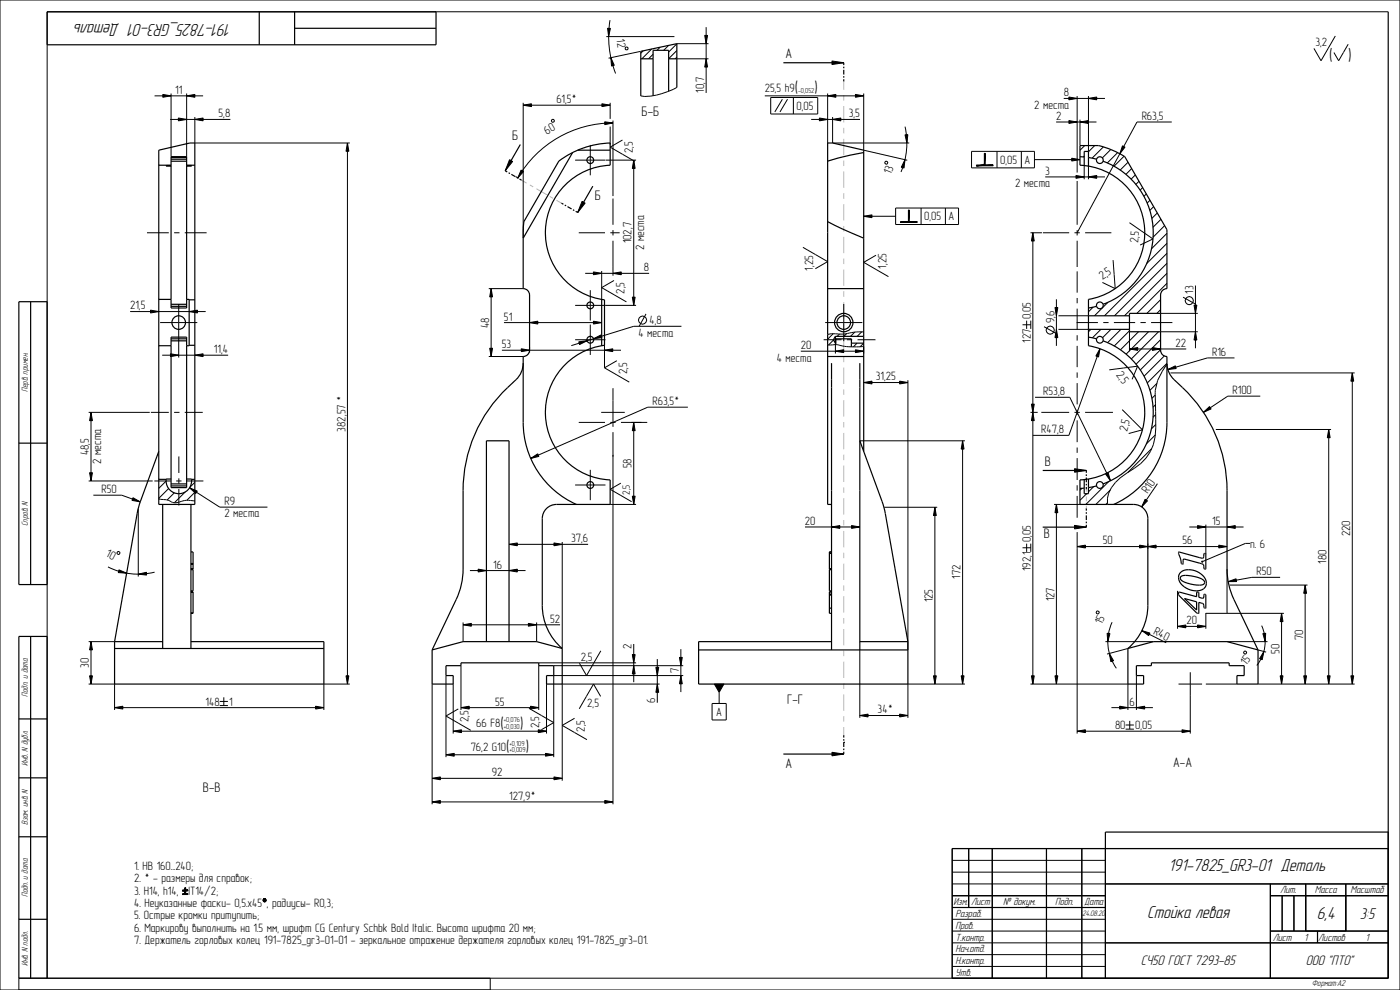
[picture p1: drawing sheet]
<svg xmlns="http://www.w3.org/2000/svg" width="594mm" height="420mm" viewBox="0 0 594 420" stroke-linecap="round" stroke-linejoin="round" font-family="sans-serif">
<g fill="#000">
<path d="M257.8 12l1.2 .1-.8 3.4zM299 15h1.2l-.6 3.5zM259.2 24.5l1.4 3.2-1.1 .3zM299.6 24.9l.6 3.5h-1.2zM353 25.9l5 .7-5 .8zM69.1 40.1l3.5 .6-3.5 .6zM79.2 40.7l3.5-.6v1.2zM75.7 50.1l3.5 .6-3.5 .6zM82.7 50.7l3.5-.6v1.2zM256.6 51.7l3.5 .5-3.5 .7zM351.2 40.7l3.5-.6v1.2zM347.7 50.1l3.5 .6-3.5 .6z"/>
<path d="M353.3 50.7l3.5-.6v1.2zM363 40.1l3.5 .6-3.5 .6zM453.5 41.2l3.5 .6-3.5 .6zM453.5 51.2l3.5 .6-3.5 .6zM458.2 51.8l3.5-.6v1.2zM461.8 41.8l3.5-.6v1.2zM147.4 60.7l.6 3.5h-1.2zM216.2 67.8l1.3 .7-3.1 4zM221.1 72.2l1 .6-2.4 2.7zM268.9 67.9l.6 3.5h-1.2zM384 67.8l-.4 3.5-1.2-.4zM384 57.2l1.2-.1-.4 3.6z"/>
<path d="M456.5 74.4l3.5 .6-3.5 .6zM461.8 75l3.5-.6v1.2zM476.3 61.9l1 .5-2.2 2.8zM247 85.4l1.3 .8-3.2 3.9zM438.2 98.7l.6 3.5h-1.2zM251.8 115.4l3.5 .6-3.5 .6zM260.1 116l3.5-.6v1.2zM63.9 131.6l3.5 .6-3.5 .6zM80.3 132.2l3.5-.6v1.2zM208.4 122.4l.6 3.5h-1.2zM224.7 136.9l3.5-.6v1.2zM251.8 136.3l3.5 .6-3.5 .6z"/>
<path d="M268.3 126.1h1.2l-.6 3.5zM447.6 130.5h1.2l-.6 3.5zM448.2 139.7l.6 3.5h-1.2zM506.6 129.4h1.2l-.6 3.5zM72.3 150.1l3.5 .6-3.5 .6zM82.7 150.7l3.5-.6v1.2zM207.8 147.7h1.2l-.6 3.5zM221.2 148l3.5 .6-3.5 .6zM245.6 145l3.5-.4-3.2 1.6zM251.8 143.7l3.2-1.6 .3 1.1zM256.5 148.6l3.5-.6v1.2zM354.5 149l3.5-.6v1.2z"/>
<path d="M363 148.4l3.5 .6-3.5 .6zM466.7 148l-.6 3.5-1.1-.5zM479.2 148.1l3.5-.6v1.2zM488.9 147.5l3.5 .6-3.5 .6zM495.5 156.8l3.2-1.6 .3 1.2zM507.2 140.7l.6 3.5h-1.2zM573.8 158.2l.6 3.5h-1.2zM38.6 174.9l.6 3.5h-1.2zM268.9 179.2l.6 3.5h-1.2zM438.2 174.9l.6 3.5h-1.2zM437.6 171.4h1.2l-.6 3.5zM510.6 174.9l2.6-2.4 .6 1z"/>
<path d="M408.4 187l.6 3.5h-1.2zM455.9 198.8l5 .8-5 .7zM563.8 182.2l.6 3.5h-1.2zM38 200.5h1.2l-.6 3.5zM56.4 211.2l3.1 1.7-3.5-.6zM80.4 207l3.3 1.3-.6 1zM268.3 210.5h1.2l-.6 3.5zM396.7 215.2l.6 3.5h-1.2zM448.2 214l.6 3.5h-1.2zM485.9 211.8l1 .7-2.5 2.5zM352.8 223.6l3.5-.6v1.2zM361.3 223l3.5 .6-3.5 .6z"/>
<path d="M457 231.9l3.5-.6v1.2zM455.9 222.9l5 .7-5 .8zM487 231.9l3.5-.6v1.2zM483.5 231.3l3.5 .6-3.5 .6zM508.1 223l3.5 .6-3.5 .6zM520.6 223.6l3.5-.6v1.2zM517.1 231.3l3.5 .6-3.5 .6zM50.5 241.8l3.2 1.4-3.5-.3zM58.7 243.6l3.4-.8 .1 1.2zM202.9 241.5l3.5 .6-3.5 .6zM216 242.1l3.5-.6v1.2zM521.1 246.8l3.3-1.3 .2 1.2z"/>
<path d="M553.8 248.2l.6 3.5h-1.2zM38.6 272.2l.6 3.5h-1.2zM196.5 265.1l3.5-.6v1.2zM224.2 264.5l3.5 .6-3.5 .6zM469.7 268.7l1.2 .1-.9 3.4zM470.7 277.2l1.7 3.1-1.1 .4zM484.5 267.5l3.4 1.1-.5 1zM499.6 265.7l3.5-.6v1.2zM508.1 265.1l3.5 .6-3.5 .6zM536.2 276.4l-.7 3.5-1.1-.5zM535.8 268.8l1.2-.1-.2 3.5zM543.8 260.2l.6 3.5h-1.2z"/>
<path d="M38 286.7h1.2l-.6 3.5zM146.8 286.7h1.2l-.6 3.5zM268.9 282.4l.6 3.5h-1.2zM268.3 277.7h1.2l-.6 3.5zM278.3 283.1h1.2l-.6 3.5zM278.9 290.2l.6 3.5h-1.2zM288.3 278.9h1.2l-.6 3.5zM288.9 286.6l.6 3.5h-1.2zM396.1 286.7h1.2l-.6 3.5zM407.8 286.7h1.2l-.6 3.5zM437.6 286.7h1.2l-.6 3.5zM447.6 286.7h1.2l-.6 3.5z"/>
<path d="M543.2 286.7h1.2l-.6 3.5zM553.2 286.7h1.2l-.6 3.5zM563.2 286.7h1.2l-.6 3.5zM573.2 286.7h1.2l-.6 3.5zM48.6 300.2l3.5-.6v1.2zM133.9 299.6l3.5 .6-3.5 .6zM192.3 310.2l3.5-.6v1.2zM195.6 300.2l3.5-.6v1.2zM225.1 299.6l3.5 .6-3.5 .6zM228.4 309.6l3.5 .6-3.5 .6zM353 319.2l5 .7-5 .8zM457 310.2l3.5-.6v1.2z"/>
<path d="M475.1 299.6l3.5 .6-3.5 .6zM482.2 300.2l3.5-.6v1.2zM501.5 309.6l3.5 .6-3.5 .6zM183.3 330.2l3.5-.6v1.2zM189.2 320.2l3.5-.6v1.2zM231.4 319.6l3.5 .6-3.5 .6zM235 329.6l3.5 .6-3.5 .6zM183.3 340.2l3.5-.6v1.2zM256.6 339.6l3.5 .6-3.5 .6z"/>
</g>
<g fill="none" stroke="#000" stroke-width=".42">
<path d="M0 0h594v420h-594zM257.2 15.5h28.9M257.8 12l1.2 .1-.8 3.4zM258.8 8.6a43 43 0 0 0 2.4 22.6M265.5 20l.9 .2-.2 .9-.9-.2zM283.7 19.3l-2.1 2M299 15h1.2l-.6 3.5zM299.6 11.5v27.9M300.6 18.5l-13.4 .1-3.5 3.5M589 5h-569v410M72.6 39.7v26.8M79.2 39.7v26.8"/>
<path d="M259.2 24.5l1.4 3.2-1.1 .3zM271.7 21.8l-13.5 2.9M272.9 21.6l-1 1M276.5 20.8l-4.2 4.1M277.1 23l-1.9 1.9M280.1 20l-1.3 1.3M287.2 37.1l-1.6 .9a25.9 25.9 0 0 1-13.7 2.7M287.2 21.4l-3.5 3.5M287.2 24.3l-.7 .6M287.2 24.9h13.4M299.6 24.9l.6 3.5h-1.2zM351.2 39.7v21"/>
<path d="M353 25.9l5 .7-5 .8zM366.5 39.7v24l18.4 4.3M65.6 40.7h20.6M69.1 40.1l3.5 .6-3.5 .6zM72.2 50.7h25.6M75.7 50.1l3.5 .6-3.5 .6zM79.2 40.7l3.5-.6v1.2zM82.7 50.7l3.5-.6v1.2zM82.7 49.7v11h65.7M234 50.9l.9-.2 .2 .9-.9 .2zM256.6 51.7l3.5 .5-3.5 .7zM260.1 52.2a46.6 46.6 0 0 0-40.4 23.3"/>
<path d="M260.1 51.2v32M324.5 40.7h42M327 41.4h19.9v7h-19.9zM332 42.1l-3.3 5.4M334.1 42.1l-3.2 5.4M336.6 41.4v7M344.2 50.7h20.7M347.7 50.1l3.5 .6-3.5 .6zM351.2 40.7l3.5-.6v1.2zM353.3 50.7l3.5-.6v1.2zM353.3 49.7v11h32.5M363 40.1l3.5 .6-3.5 .6z"/>
<path d="M384 57.2l1.2-.1-.4 3.6zM384 53.7a31.5 31.5 0 0 1-1.7 19.2M448.1 51.8h17.1M451.3 41.8h17.5M453.5 41.2l3.5 .6-3.5 .6zM453.5 51.2l3.5 .6-3.5 .6zM457 40.8v32.4M458.2 51.8l3.5-.6v1.2zM458.2 50.8v10.9M461.8 41.8l3.5-.6v1.2zM461.8 40.8v23.4M497.2 51.8h-14.8l-25.4 46.9"/>
<path d="M147.4 60.7l.6 3.5h-1.2zM147.4 60.7v229.5M216.2 67.8l1.3 .7-3.1 4zM218.9 75l1.1 .6M221.1 72.2l1 .6-2.4 2.7zM257.1 67.9h12.8M268.9 67.9l.6 3.5h-1.2zM268.9 67.9v61.7M375.6 68.5l.9 .1-.1 .9h-.9zM384 67.8l-.4 3.5-1.2-.4zM443.5 75h25.3M456.5 74.4l3.5 .6-3.5 .6z"/>
<path d="M460 66.2l-.4 .4M460 70.2v5.8M460.2 61.8l-2 2M461.8 75l3.5-.6v1.2zM461.8 70.2v5.8M464.5 61.8l-2.7 2.6M468.1 62.3l-4.7 4.8M471.3 63.4l-3.6 3.6M474.2 64.8l-4.4 4.3M476.3 61.9l1 .5-2.2 2.8zM476.9 66.3l-4.2 4.2M478.6 68.8l-3.3 3.3"/>
<path d="M480.2 71.5l-2.5 2.5M481.7 74.2l-1.8 1.8M483.3 76.9l-1.4 1.3M484.8 79.6l-1.1 1.1M247 85.4l1.3 .8-3.2 3.9zM437.2 98.7h4.9M438.2 98.7l.6 3.5h-1.2zM438.2 98.7v191.5M486.4 82.3l-1.1 1M487.9 85l-1.2 1.2M489.5 87.7l-1.6 1.6M491 90.4l-2.3 2.3"/>
<path d="M492.6 93l-3.4 3.4M494.1 95.7l-4.9 4.9M495.1 99l-6.5 6.5M248.3 116h27.1M251.8 115.4l3.5 .6-3.5 .6zM255.3 115v12M260.1 116l3.5-.6v1.2zM260.1 113.3v3.7M495.1 103.2l-8.6 8.7M495.1 107.5l-26.5 26.5M495.1 111.7l-22.2 22.3M495.1 116l-18 18"/>
<path d="M55.2 132.2h32.1M63.9 131.6l3.5 .6-3.5 .6zM80.3 132.2l3.5-.6v1.2zM207.4 122.4h14.6M208.4 122.4l.6 3.5h-1.2zM208.4 122.4v28.8M213.8 136.9h41.5M224.7 136.9l3.5-.6v1.2zM224.7 135.9v1.1M251.8 136.3l3.5 .6-3.5 .6zM256.8 129.6h13.1M268.3 126.1h1.2l-.6 3.5z"/>
<path d="M274.1 133.2l-2.9 5.2M289.1 138.4h-20.2l-26.5 8.2M433.8 137.8h3.5M435.6 136v3.5M437.3 136v3.5M443 138.6l5.2 2.9M447.6 130.5h1.2l-.6 3.5zM448.2 139.7l.6 3.5h-1.2zM448.2 127v19.7M449.1 139.7h12.7M449.1 134h12.7M462.9 139.7l-1.1 1.1"/>
<path d="M463.8 130.3l-2 2M467.1 139.7l-3.6 3.6M470.1 128.2l-5.7 5.8M471.3 139.7l-3.5 3.6M475.6 139.7l-5.7 5.7M492.4 127.1l-5.8 5.8M492.4 131.4l-1.5 1.5M492.4 132.9h15.8M495.1 120.2l-12.7 12.7M502 126.1l5.2 2.9M506.6 129.4h1.2l-.6 3.5zM507.2 121.1v26.6"/>
<path d="M68.8 150.7h28M72.3 150.1l3.5 .6-3.5 .6zM75.8 144.2v7.5M82.7 150.7l3.5-.6v1.2zM207.4 151.2h14.6M207.8 147.7h1.2l-.6 3.5zM212.9 148.6h50.6M221.2 148l3.5 .6-3.5 .6zM224.7 147.1v2.5M245.6 145l3.5-.4-3.2 1.6zM251.8 143.7l3.2-1.6 .3 1.1zM256.5 148.6l3.5-.6v1.2z"/>
<path d="M256.5 146.5v3.1M339.8 149h26.7M351.2 146.3l1.3 .1a10.5 10.5 0 0 1 5.8 .5l3.7 .2M353.5 141.6l-2.3 2.3M353.7 144.2l-2.2 2.2M354.5 149l3.5-.6v1.2zM354.5 145.6v4.4M354.6 146.1l-.1 .1M356.2 141.7l-1 1M359.2 141.5l-1.2 1.2M362 147.1l4.5-.1v3M362.7 140.9l-1.8 1.8"/>
<path d="M363 148.4l3.5 .6-3.5 .6zM363.6 145.6l-1.5 1.5M365.6 140.8l-1.9 1.9M366.5 140.8l-4.5 .2a22.6 22.6 0 0 1-9.2 .6l-1.6 .3M366.5 145.6l-1.6 1.5M466.7 148l-.6 3.5-1.1-.5zM466.7 148l-13.2 36.7h-15.3M479.2 148.1l3.5-.6v1.2zM479.2 140.3l-6.4 6.5M479.2 140.7v8.4M479.2 148.1h24.1M483.1 140.7l-7.7 7.7"/>
<path d="M487.3 140.7l-9.5 9.6M488.9 147.5l3.5 .6-3.5 .6zM491.5 140.7l-11.5 11.6M492.4 144.1l-10.4 10.4M492.4 148.4l-8.6 8.6M492.4 148.5v.6M492.4 140.7h15.8M494 151l-8.6 8.6M495.1 154.1l-8.3 8.4M495.1 154.4a21 21 0 0 0-4.9 16.9l.1 3.3a46.4 46.4 0 0 1-1 14.1 18.8 18.8 0 0 1-8.1 10 23.2 23.2 0 0 0-10.8 10.6l-.5 2 .1 2.7M495.5 156.8l3.2-1.6 .3 1.2zM496.6 158.2h78.2"/>
<path d="M507.2 140.7l.6 3.5h-1.2zM523.8 151.8h-11.5l-16.8 5M573.8 158.2l.6 3.5h-1.2zM573.8 158.2v132M37.6 174.9h25.9M38.6 174.9l.6 3.5h-1.2zM38.6 174.9v29.1M267.9 179.2h4.3M268.9 179.2l.6 3.5h-1.2zM268.9 179.2v34.8M437.2 174.9h3.1M437.6 171.4h1.2l-.6 3.5z"/>
<path d="M438.2 174.9l.6 3.5h-1.2zM490.1 167.6l-1.4 1.4M490.3 171.7l-1.1 1.1M490.3 175.9l-1.1 1.1M490.9 162.6l-3 3M510.6 174.9l2.6-2.4 .6 1zM534.7 168.1h-13.8l-10.3 6.8M260.1 193v148.2M364.8 187h44.6M408.4 187l.6 3.5h-1.2zM408.4 187v103.2M455.9 198.8l5 .8-5 .7z"/>
<path d="M488.6 190.3l-10.1 10.1M490.2 184.5l-3.9 3.9M490.4 180.1l-1.9 1.9M515.9 182.2h48.9M563.8 182.2l.6 3.5h-1.2zM563.8 182.2v108M37.6 204h27.2M38 200.5h1.2l-.6 3.5zM39.6 210.1h12l7.9 2.8M56.4 211.2l3.1 1.7-3.5-.6zM58.7 215.8v28.8M67.4 211.7l.7 .1a7.2 7.2 0 0 1 5.1 1.3l1.9 .1 4.1-.9"/>
<path d="M70.5 204.1l-3.1 3.1M71.5 207.3l-4.1 4.1M74 209.1l-3.1 3M78.5 208.7l-4.5 4.6M79.2 212.3l3.5 .2M80.4 207l3.3 1.3-.6 1zM80.4 207l12.8 8.1h20.3M82.7 204.6l-2.1 2.1M82.7 208.9l-3.4 3.4M258.9 214h11M268.3 210.5h1.2l-.6 3.5zM375.2 215.2h22.5"/>
<path d="M396.7 215.2l.6 3.5h-1.2zM396.7 215.2v75M447.2 214h11M448.2 214l.6 3.5h-1.2zM448.2 214v76.2M459.1 207.2l-.9 .8M461 209.4l-2.8 2.9M464 206.4l-2.2 2.3M469.9 213.3l-.7 .7M470.4 204.3l-9.7 9.7M471.1 207.9l-6.1 6.1M485.9 211.8l1 .7-2.5 2.5z"/>
<path d="M491.1 205.2l-6.7 9.8M49.9 234.1l.9 .1-.2 .9-.9-.1zM341.5 223.6h23.3M352.8 223.6l3.5-.6v1.2zM361.3 223l3.5 .6-3.5 .6zM433.8 232.4h3.5M435.6 230.6v3.5M437.3 230.6v3.5M455.9 222.9l5 .7-5 .8zM457 231.9l3.5-.6v1.2zM457 231.9h63.6M457 225.8v85.4"/>
<path d="M483.5 231.3l3.5 .6-3.5 .6zM487 231.9l3.5-.6v1.2zM487 230.6v2.3M504.6 223.6h23M508.1 223l3.5 .6-3.5 .6zM511.6 222.6v12.5M517.1 231.3l3.5 .6-3.5 .6zM520.6 223.6l3.5-.6v1.2zM45.8 240.5a28.4 28.4 0 0 0 19.8 2.2M50.5 241.8l3.2 1.4-3.5-.3zM58.7 243.6l3.4-.8 .1 1.2zM199.4 242.1h23.6"/>
<path d="M202.9 241.5l3.5 .6-3.5 .6zM216 242.1l3.5-.6v1.2zM465.3 259.3l1 .1-.2 .9-.9-.1zM499.6 250.7v16M520.6 241.4v18.8M521.1 246.8l3.3-1.3 .2 1.2zM521.8 248.2h33M543.1 244.9h-12l-10 1.9M553.8 248.2l.6 3.5h-1.2zM553.8 248.2v42M37.6 272.2h11M38.6 272.2l.6 3.5h-1.2z"/>
<path d="M38.6 272.2v18M196.5 265.1l3.5-.6v1.2zM196.5 265.1h41.1M196.5 264.1v8.1M224.2 264.5l3.5 .6-3.5 .6zM227.7 264.1v8.1M268.3 277.7h1.2l-.6 3.5zM268.9 273.2v16.2M278.9 279.6v18.5M288.3 278.9h1.2l-.6 3.5zM288.9 275.4v18.2M469 272.2h20.4"/>
<path d="M469.7 268.7l1.2 .1-.9 3.4zM470.7 277.2l1.7 3.1-1.1 .4zM471.8 264a19.4 19.4 0 0 0 1.9 19.5M478.6 275.1l-8.9 2.4M484.5 267.5l3.4 1.1-.5 1zM484.5 267.5l10.3 5.2M499.6 265.7l3.5-.6v1.2zM499.6 265.7h12M508.1 265.1l3.5 .6-3.5 .6zM511.6 260.2h33.2M511.6 260.1v6.6M520.6 272.2h17.2"/>
<path d="M528 276.3l.9 .3-.3 .8-.9-.3zM533.8 275.7l3.4 1M535.3 265.4a16.2 16.2 0 0 1-2.1 16.9M535.8 268.8l1.2-.1-.2 3.5zM536.2 276.4l-.7 3.5-1.1-.5zM543.8 260.2l.6 3.5h-1.2zM543.8 260.2v30M37.6 290.2h11v11M38 286.7h1.2l-.6 3.5zM93.2 297.6h3.5M93.2 299.3h3.5M95 295.8v3.5"/>
<path d="M133.9 299.6l3.5 .6-3.5 .6zM146.8 286.7h1.2l-.6 3.5zM148.4 290.2h-11v11M183.3 290.2v51M189.2 286.6v34.6M192.3 290.2v21M195.6 282.4v18.8M225.1 299.6l3.5 .6-3.5 .6zM228.6 281.2h41.3M228.6 282.4v18.8M231.9 290.2v21M234.9 282.4h55"/>
<path d="M268.9 282.4l.6 3.5h-1.2zM278.3 283.1h1.2l-.6 3.5zM278.9 290.2l.6 3.5h-1.2zM279.9 290.2h-41.4v41M288.9 286.6l.6 3.5h-1.2zM289.9 286.6h-55v34.6M385.2 290.2h24.2M396.1 286.7h1.2l-.6 3.5zM407.8 286.7h1.2l-.6 3.5zM437.2 290.2h41.4v11M437.6 286.7h1.2l-.6 3.5zM447.6 286.7h1.2l-.6 3.5z"/>
<path d="M475.1 299.6l3.5 .6-3.5 .6zM482.2 286.6v14.6M505 295.2v16M511.6 290.2h13.2M533.8 290.2h41M543.2 286.7h1.2l-.6 3.5zM553.2 286.7h1.2l-.6 3.5zM563.2 286.7h1.2l-.6 3.5zM573.2 286.7h1.2l-.6 3.5zM48.6 300.2l3.5-.6v1.2zM48.6 300.2h88.8M192.3 310.2l3.5-.6v1.2z"/>
<path d="M192.3 310.2h39.6M195.6 300.2l3.5-.6v1.2zM195.6 300.2h33M228.4 309.6l3.5 .6-3.5 .6zM231.4 319.6l3.5 .6-3.5 .6zM353 319.2l5 .7-5 .8zM457 310.2l3.5-.6v1.2zM457 310.2h48M471.6 300.2h17.6M477.6 307.6h3.5M477.6 309.3h3.5M479.3 305.8v3.5"/>
<path d="M482.2 300.2l3.5-.6v1.2zM501.5 309.6l3.5 .6-3.5 .6zM183.3 330.2l3.5-.6v1.2zM183.3 330.2h55.2M189.2 320.2l3.5-.6v1.2zM189.2 320.2h45.7M235 329.6l3.5 .6-3.5 .6zM256.6 339.6l3.5 .6-3.5 .6zM183.3 340.2l3.5-.6v1.2zM183.3 340.2h76.8M411 360v25M421 360v55"/>
<path d="M444 360v55M459 360v55M469 360v55M404 365h65M404 370h65M404 375h185M404 380h65M539 380h50M539 375v40M544 380v15M549 380v15M554 375v20"/>
<path d="M571 375v20M404 385h65M404 390h65M404 395h65M404 400h185M539 395h50M559 395v5M208 415v5M404 415v-55h185v55h-581v5M404 405h65M404 410h65"/>
<circle cx="272.6" cy="135.8" r="1.72"/>
<circle cx="504.6" cy="127.6" r="1.72"/>
<circle cx="445.6" cy="140.1" r="1.72"/>
</g>
<g fill="none" stroke="#000" stroke-width=".51">
<path d="M20 5h165v14h-165zM110 5v14M125 12h60M125 5v14M589 5v410h-185v-55h185M271.9 24.9h5.2v-3.6h6.6v3.6h3.5M287.2 37.1v-18.6l-15.3 3.3v18.9M332.4 26.6h25.6v1M358 28.3v.7M358 29.6v2M358 32.3v.7M358 33.6v1"/>
<path d="M67.4 70.1h5.2v-3.6h6.6v3.6h3.5M215.2 73h.1M215.8 73.3l.6 .3M217 74l1.7 1M218.7 75h.1M219.3 75.3l.5 .3M220.4 76l.9 .5M220.8 61.3l-6.4 11.2 .8 .5M243 64.7l-21 36.3 .3-7 14.8-25.6a38.1 38.1 0 0 1 21.8-7.7v9.4a28.7 28.7 0 0 0-27.5 27.4 28.7 28.7 0 0 0 25.1 29.7v19.3a28.7 28.7 0 0 0-25.1 29.7 28.7 28.7 0 0 0 27.5 27.4v10.4M245.1 63.7h13.8M251.5 79l-6.4 11.1-.9-.5M366.5 64.7l-5.9 1.1-9.4 2.6"/>
<path d="M458.2 66.5l1.8 .1v-2.4h1.8v2.6l3.5 .7a1.44 1.44 0 0 1 1.8-.9 1.44 1.44 0 0 1 .9 1.8 32.3 32.3 0 0 1 21.3 30.3 32.3 32.3 0 0 1-21.3 30.4 1.44 1.44 0 0 1-.9 1.8 1.44 1.44 0 0 1-1.8-.9l-3.5 .7M458.2 70.1v-8.3h8l6.2 2.1 4.8 2.5 17.9 31v25l-1.7 .6-.9 1.5-.1 8.4h-13.2v1.1h-17.4v-7M238.2 86.2l.8 .5M239.6 87l.6 .3M240.8 87.7l1.7 .9M243.1 89l.6 .3M351.2 94l6.2 3.1 9.1 3.9v-37.3l-13.2-3h-2.1v38M8 128h12v120h-12zM13 128v120M67.4 127h5.2v3.7h6.6v-3.7h1.1v19.7h-1.1v-3.7h-6.6v3.7h-5.2M80.3 127.2h2.4M255.3 127v19.7"/>
<path d="M80.3 146.5h2.4M351.2 141.9v4.4M366.5 140.8v1.9h-12l-.9 1.4 1 1.5v.6M366.5 147v-1.4h-5.3v1.5M461.8 143l3.5 .7a1.44 1.44 0 0 1 1.8-.9 1.44 1.44 0 0 1 .9 1.8 32.3 32.3 0 0 1 21.3 30.3 32.3 32.3 0 0 1-21.3 30.4 1.44 1.44 0 0 1-.9 1.8 1.44 1.44 0 0 1-1.8-.9l-3.5 .7v2.5h-1.8v-2.3l-1.8 .1M461.8 146.7v-7h17.4v1h13.2v7.8a2.7 2.7 0 0 0 2.7 2.7v3.2M219 161l-3.6 3.4M352.8 161v3.4M364.8 161v3.4M498.1 161l3.6 3.4M8 188h12M67.4 191.5l-8.1 21.9-1 3.7-9.7 55.1v18h88.8v-18"/>
<path d="M364.8 187l9.4 25.7 1.3 4.4 9.7 55.1v18h-88.8v-18M442.4 199.6h18.5v1M67.4 203.4h3.1a5.4 5.4 0 0 0 5.4 6 5.4 5.4 0 0 0 5.4-6h1.4M67.4 214v-150.3l13.2-3h2.1v153.3M196.5 208.1v33.3a30 30 0 0 1-2.9 12.9l-10.3 21.4M352.8 208.1v67.6M364.8 208.1v67.6M458.2 203.6v10.4h11.8M460.9 201.3v.6M460.9 202.6v2M460.9 205.3v.6M460.9 206.6v1"/>
<path d="M460.9 215.6v1M460.9 217.3v.7M460.9 218.6v2M520.6 208.1v33.3a30 30 0 0 0 2.9 12.9l10.3 21.4M81 234.2h.9v7.3h-.9M81 239.3h.9M81 239.2h.9M81 239.1h.9M351.9 234.8h.9M352.8 234.2h-.9v7.3h.9M460.9 222.6v1h-18.5M460.9 221.3v.7"/>
<path d="M500.1 234.2l10.1 2.6 .5-.3 .1-1.7 .8 .2v6.5l-.8-.2-.1-1.5-.4-.5-7.5-2-.7 .1-.2 1.9-.7-.1-.3-2-.8-2.3zM81 251.1h.9v9.1h-.9M81 241.7h.9v9h-.9M81 241.4h.9M81 241.3h.9M81 251.3h.9M81 251.1h.9M81 241.2h.9M351.9 258h.9M351.9 252.4h.9M351.9 252.2h.9M351.9 252.1h.9"/>
<path d="M351.9 241.5h.9M351.9 241.3h.9M352.8 251.1h-.9v9.1h.9M352.8 241.7h-.9v9h.9M500.1 251.1l7.6 2.1 .1-2.1 .8 .4v1.9l1.7 .4 .4-.3 .2-1.4 .7 .2v5.6l-.7-.1a1.69 1.69 0 0 0-1.3-2l-1-.2v4.5l-.7 .1-7.8-7.7zM500.8 243a7.4 7.4 0 0 1 10.4 2.3 3.5 3.5 0 0 1 .1 3.9 3.5 3.5 0 0 1-3.7 1.5 6.8 6.8 0 0 1-7.5-6.3zM501.1 244.6a6.5 6.5 0 0 1 5.5 0 5.3 5.3 0 0 1 4.5 2.2 1.51 1.51 0 0 1-2.2 1.4 10.5 10.5 0 0 1-7.9-2.4l-.2-.7zM502.6 253.9l5.1 1.4v3.5zM507.8 251.1h-.1M8 270h12v145h-12zM13 270v145M81 260h.9"/>
<path d="M183.3 275.7l13.2-3.5h31.2l10.8 2.9v15.1h-6.6v-3.6h3v-4.2h-6.3v-1.2h-33v1.2h-6.4v4.2h3.1v3.6h-9zM206.4 272.2v-85.2h9.6v85.2M478.6 275.1l10.8-2.9h31.2l13.2 3.5v14.5h-9v-3.6h3.1v-4.2h-6.4v-1.2h-33v1.2h-6.3v4.2h3v3.6h-6.6zM8 305h12M358 314.9h.1M358 318.9v1h-25.6M358 311.9v1M358 313.6v.6M358 314.9v2M358 317.6v.6M8 330h12M8 355h12"/>
<path d="M411 360v25M421 360v55M444 360v55M459 360v55M589 353h-120v62M404 380h65M469 375h120M539 380h50M539 375v40M544 380v15M549 380v15M554 375v20"/>
<path d="M571 375v20M8 390h12M404 385h65M469 400h120M539 395h50M559 395v5"/>
</g>
<g fill="none" stroke="#b5b5b5" stroke-width=".42">
<path d="M358 34.6v3.5M358 40.4v2.3M358 45v7M358 54.3v2.3M358 58.9v6.9M221.3 76.5l2.1 1.2M223.4 77.7h.1M224.8 78.5l1.4 .8M358 68.1v2.3M358 72.7v7M227.6 80.1l4.2 2.4M231.8 82.5h.1"/>
<path d="M233.3 83.3l1.4 .8M236.1 84.9l2.1 1.3M358 82v2.3M358 86.6v6.9M358 95.9v2.3M358 100.5v6.9M358 109.7v2.3M358 114.3v7M358 123.6v2.3M358 128.2v6.9M358 137.4v2.4M358 142.1v6.9"/>
<path d="M358 151.3v2.3M358 155.9v7M358 165.2v2.3M358 169.8v6.9M358 179v2.4M358 183.7v6.9M358 192.9v2.3M358 197.5v7M358 206.8v2.3M358 211.4v6.9M460.9 207.6v1M460.9 209.3v.6"/>
<path d="M460.9 210.6v2M460.9 213.3v.7M460.9 214.6v1M358 220.6v2.3M358 225.3v6.9M358 234.5v2.3M358 239.1v7M358 248.4v2.3M358 253v6.9M358 262.2v2.3M358 266.8v7M358 276.1v2.3"/>
<path d="M358 280.7v6.9M358 290v2.3M358 294.6v6.9M358 303.8v2.3M358 308.4v3.5"/>
</g>
<!-- layer: AXES -->
<g fill="none" stroke="#000" stroke-width=".42">
<path d="M244 67.9h12.9M250.5 61.5v12.9M457 76.8v18.6M62.4 98.7h9.2M73.9 98.7h2.2M78.4 98.7h9.3M245.6 98.7h11.1M259 98.7h3.9M260.1 84.2v11.2M260.1 97.6v2.3M442.5 98.7h11.1M455.9 98.7h2.2"/>
<path d="M457 97.6v2.3M460.4 98.7h11.1M260.1 102.1v11.2M457 102.1v11.2M457 115.1v9.1M67.9 136.8h15.8M75.8 129v15.7M244 129.6h12.9M250.5 123.1v12.9M250.5 137.7v12.9M350.1 136.8h15.8M358 129v15.7"/>
<path d="M456.8 136.8h9M457 126.4v2.3M457 130.9v9.1M468.1 136.8h2.2M472.6 136.8h9M483.9 136.8h2.2M488.4 136.8h9M244 144.1h12.9M349.5 144.1h7.6M359.3 144.1h2.3M363.8 144.1h7.7M457 142.2v2.3"/>
<path d="M457 146.7v9.1M457 158v2.3M64 174.9h7.6M73.9 174.9h2.2M78.4 174.9h7.6M245.6 179.2h11.1M255.1 174.9h10M259 179.2h2.2M260.1 164.7v16.4M263.5 179.2h11.1M441.8 174.9h11.8M455.9 174.9h2.2"/>
<path d="M457 162.5v9.1M457 173.8v2.3M457 178.3v9.3M460.4 174.9h11.8M75.9 193.6v7.1M250.5 199.3v12.9M260.1 183.3v10.4M457 189.8v2.3M457 194.4v9.2M65.5 204h7M74.8 204h2.2M75.9 202.9v2.3"/>
<path d="M75.9 207.4v7M79.3 204h7M244 205.8h12.9M457 205.9v2.2M457 210.4v9.2M500 290.2h10M505 285.2v10"/>
</g>
<g fill="none" stroke="#000" stroke-width=".51">
<path d="M277.1 24.9v15.7M283.7 24.9v13.8M72.6 70.2h-2.1v.3h2.1M72.6 70.1v56.9M72.6 68.4h6.6M72.6 67.5h6.6M72.6 66.8h6.6M72.6 66.6h6.6M79.2 70.1v56.9M79.2 70.2h2.1v.3h-2.1M458.2 70.1a28.7 28.7 0 0 1 27.4 26.8 28.7 28.7 0 0 1-23.8 30.1M460 66.6v3.6"/>
<path d="M461.8 66.8v3.7M465.3 67.5a1.44 1.44 0 0 0 .9 1.8 1.44 1.44 0 0 0 1.8-.9M351.2 98.7v43.2M222 101v21.4l1.7 .6 .7 1 .3 1.1v23.4l-.6 1.7-.9 .8-1.2 .2v28a38.1 38.1 0 0 0 22.6 34.8M366.5 101v39.8M72.6 130h6.6M72.6 129.1h6.6M351.2 122.4h15.3M461.8 134v5.7M468 129.1a1.44 1.44 0 0 0-1.8-.9 1.44 1.44 0 0 0-.9 1.8M479.2 134v5.7M492.4 132.9v7.8"/>
<path d="M72.6 143.7h6.6M72.6 146.7v60.2h6.6v-60.2M72.6 144.6h6.6M222 154.1a9.6 9.6 0 0 1-3 6.9M351.2 146.3v67.7h1.6M351.2 151.2h15.3M352.8 154.1v6.9M354.5 142.7v2.9M354.6 145.6v-1.9h6.6v1.9M364.8 154.1v6.9M366.5 142.7v2.9M366.5 147v44.5"/>
<path d="M461.8 146.7a28.7 28.7 0 0 1 23.8 30.1 28.7 28.7 0 0 1-27.4 26.8M465.3 143.7a1.44 1.44 0 0 0 .9 1.8 1.44 1.44 0 0 0 1.8-.9M215.4 164.4a60 60 0 0 0-18.9 43.7M352.8 164.4v43.7M364.8 164.4v43.7M498.1 161a9.6 9.6 0 0 1-3-6.6v24.8a38.1 38.1 0 0 1-22.6 34.8M501.7 164.4a60 60 0 0 1 18.9 43.7M67.4 214h15.3M69 214v61.1M72.6 206.2h6.6M72.6 205.3h6.6M72.6 203.2l-2.1 .2"/>
<path d="M79.2 203.2l2.1 .2M81 214v61.1M258.9 214h-22.8a6 6 0 0 0-6 6v36.8a24 24 0 0 0 8.4 18.3M460 203.5v3.6M461.8 203.2v3.7M468 205.3a1.44 1.44 0 0 0-1.8-.9 1.44 1.44 0 0 0-.9 1.8M470 214h11a6 6 0 0 1 6 6v36.8a24 24 0 0 1-8.4 18.3M48.6 272.2h20.4M48.6 275.1h88.8M81 272.2h56.4M296.4 275.7h88.8M296.4 272.2h56.4"/>
<path d="M364.8 272.2h20.4"/>
<circle cx="250.5" cy="67.9" r="1.44"/>
<circle cx="75.8" cy="136.8" r="2.88"/>
<circle cx="250.5" cy="129.6" r="1.44"/>
<circle cx="358" cy="136.8" r="3.9"/>
<circle cx="358" cy="136.8" r="2.88"/>
<circle cx="250.5" cy="144.1" r="1.44"/>
<circle cx="250.5" cy="205.8" r="1.44"/>
</g>
<!-- layer: DETAILS -->
<g fill="none" stroke="#000" stroke-width=".42">
<path d="M566.6 15.3l-6.1 10.5-3-5.3M572 18.8l-4 7-2-3.5M264.1 59.4l-5.2 3 10.5 6.1M412.2 64.2h26.7v7h-26.7zM414.3 70.3l7-.3zM414.3 70.3l3.7-.3zM414.3 70h3.3l-3.3 .3zM414.3 70.3l7-.3v.3zM414.3 70.2h7M417.6 65.1h.4l-.4 4.9zM417.8 65.1v4.9M418 65.1v4.9h-.4z"/>
<path d="M423 64.2v7M433.3 64.2v7M438.9 67.7h19.3M454.7 67.1l3.5 .6-3.5 .6zM366.5 91.8l3.5-.6v1.2zM366.5 91.8h13.5M380 88.3h26.7v7h-26.7zM382.1 94.4l7-.4zM382.1 94.4l3.7-.4zM382.1 94h3.3l-3.3 .4zM382.1 94.4l7-.4v.4zM382.1 94.2h7"/>
<path d="M385.4 89.1h.4l-.4 4.9zM385.6 89.1v4.9M385.8 89.1v4.9h-.4zM390.8 88.3v7M401.1 88.3v7M479.2 94.5l10 6.9-5.5 2.6M260.5 119l-5.2 3 10.5 6.1M340.7 104.9l10.5 6.1-5.3 3M371.7 108.3l-5.2 3 10.5 6.1M472.3 110.4l.9 12-5.5-2.6M256.5 156l10.5 6.1M256.5 146.5v9.5"/>
<path d="M261.7 153l-5.2 3M470.6 156.9l12.1-1.6-2.4 5.6M476.1 173.8l8.6 8.6-5.8 1.5M263.4 205l-4.5 2.6 9.1 5.2M509.9 238.2l.3-.1v.4zM530.4 230.5h-2l-18.1 7.7M254.9 276.1l-6 10.5-3.1-5.2M254.8 295.4l-3-5.2-6 10.5M302.1 298.4h6v7h-6zM303.1 290.2h4l-2 3.5zM305.1 293.7v4.7M194.4 300.7l-5.2 3.1 10.5 6"/>
<path d="M224.4 300.5l10.5 6.1-5.2 3M243.8 304.7l-5.3 3 10.5 6.1M77.5 378l2.2-.4zM77.5 378l1.3-.4zM77.5 377.6h.9l-.9 .4zM77.5 379.1h2.2l-2.2 .4zM77.5 379.5l2.2-.4v.4zM77.5 377.8h2.2M77.5 379.3h2.2M78.4 376.6h.4l-.4 1zM78.4 378l1.3-.4zM78.4 378h.4l-.4 .9z"/>
<path d="M78.8 376.6v1h-.4zM78.8 378l.9-.4v.4zM78.8 378v.9h-.4zM111.6 381.9l.3-.1zM111.6 381.9h.2zM111.6 381.7l.4-.1zM111.6 381.7l.5-.1zM111.6 381.7h.3zM111.6 381.7l.3 .1zM111.6 382.1l.2-.2zM111.6 382.1h.3zM111.7 381.6l.6-.1z"/>
<path d="M111.7 381.6l.5-.1zM111.7 381.6h.4zM111.7 382.3l.3-.1zM111.7 382.3h.4zM111.8 381.5l.8-.1zM111.8 381.5h.9zM111.8 381.5h.5zM111.8 382.4l.6-.1zM111.8 382.4l.5-.1zM111.8 382.4l.4-.1zM111.8 382.4l1-.1zM111.8 382.4h.9z"/>
<path d="M111.9 381.4l.5-.1zM111.9 381.4h.7zM111.9 382.5l.8-.1zM111.9 382.5h.7zM112.1 381.3h.3zM112.1 382.6l.5-.1zM112.3 381.5h.4zM112.3 382.6l.3-.1zM112.4 381.5h.3zM112.4 382.3h.4zM112.4 381.6h.4zM112.4 382.3l.5-.2z"/>
<path d="M112.5 381.6h.3zM112.6 381.7h.3zM112.6 382.1h.3zM112.6 381.8l.3-.1zM112.6 381.9l.3-.2zM112.6 381.9h.3zM112.6 382l.3-.1zM112.6 382l.3 .1z"/>
</g>
<g fill="#000">
<path d="M454.7 67.1l3.5 .6-3.5 .6zM366.5 91.8l3.5-.6v1.2zM509.9 238.2l.3-.1v.4zM303.1 290.2h4l-2 3.5zM78.8 376.6v1h-.4zM77.5 378l1.3-.4zM77.5 377.6h.9l-.9 .4zM78.8 378v.9h-.4zM78.4 376.6h.4l-.4 1zM78.4 378l1.3-.4zM78.8 378l.9-.4v.4zM78.4 378h.4l-.4 .9z"/>
<path d="M111.6 381.9l.3-.1zM111.6 381.7h.3zM111.6 382.1h.3zM111.7 381.6l.5-.1zM111.7 382.3h.4zM111.8 381.5h.9zM111.8 382.4l1-.1zM111.6 382.1l.2-.2zM111.6 381.9h.2zM111.6 381.7l.3 .1zM111.7 382.3l.3-.1zM111.9 381.4h.7z"/>
<path d="M111.9 382.5l.8-.1zM111.6 381.7l.4-.1zM111.6 381.7l.5-.1zM111.7 381.6h.4zM111.8 382.4l.4-.1zM112.1 381.3h.3zM111.8 382.4l.5-.1zM111.7 381.6l.6-.1zM111.8 381.5h.5zM111.8 382.4l.6-.1zM112.1 382.6l.5-.1zM112.3 382.6l.3-.1z"/>
<path d="M112.3 381.5h.4zM111.9 381.4l.5-.1zM112.4 381.5h.3zM112.4 381.6h.4zM112.4 382.3l.5-.2zM112.6 382.1h.3zM111.9 382.5h.7zM111.8 381.5l.8-.1zM112.5 381.6h.3zM112.6 381.7h.3zM112.6 381.8l.3-.1zM112.6 381.9l.3-.2z"/>
<path d="M112.6 382l.3-.1zM111.8 382.4h.9zM112.4 382.3h.4zM112.6 382l.3 .1zM112.6 381.9h.3z"/>
</g>
<!-- layer: DRAFT_DIMS -->
<path d="M222 44.6l3.5-.6v1.2zM255.4 44l3.5 .6-3.5 .6zM366.5 162.3l3.5-.6v1.2zM381.7 161.7l3.5 .6-3.5 .6zM225.2 194.5l2.9-2 .5 1.1zM469.1 201.1l1.1-.5 1 3.4zM216 230.9l3.5-.6v1.2zM235 230.3l3.5 .6-3.5 .6zM364.8 303.6l3.5-.6v1.2zM381.7 303l3.5 .6-3.5 .6z" fill="#000"/>
<g fill="none" stroke="#000" stroke-width=".42">
<path d="M222 44.6l3.5-.6v1.2zM222 43.6v57.4M222 44.6h36.9M255.4 44l3.5 .6-3.5 .6zM258.9 43.6v6.8M258.9 53.7v7.7M291.9 172.7h-17.1l-49.6 21.8M366.5 162.3l3.5-.6v1.2zM366.5 162.3h18.7M381.7 161.7l3.5 .6-3.5 .6zM385.2 161.3v114.4M439.1 168.6h14.8l17.3 35.4"/>
<path d="M225.2 194.5l2.9-2 .5 1.1zM469.1 201.1l1.1-.5 1 3.4zM216 230.9l3.5-.6v1.2zM216 230.9h33.5M235 230.3l3.5 .6-3.5 .6zM238.5 229.9v45.2M364.8 275.7v28.9M385.2 290.2v14.4M364.8 303.6l3.5-.6v1.2zM364.8 303.6h20.4M381.7 303l3.5 .6-3.5 .6z"/>
</g>
<g font-size="7.6">
<text x="98.2" y="10.1" transform="rotate(-180 98.2 10.1)">191-7825_GR3-01 Деталь</text>
<text x="495.8" y="369.4">191-7825_GR3-01 Деталь</text>
<text x="486.7" y="389.4">Стойка левая</text>
<text x="558.8" y="390.1">6,4</text>
</g>
<g font-size="7.5">
<text x="563.9" y="25.9">(</text>
<text x="572" y="25.9">)</text>
</g>
<g font-size="7.2">
<text x="337.2" y="39.6">(</text>
<text x="345.5" y="39.6">)</text>
<text x="212.4" y="309.2">(</text>
<text x="220.7" y="309.2">)</text>
<text x="214.7" y="319.2">(</text>
<text x="223.1" y="319.2">)</text>
</g>
<text font-size="6.8" x="577" y="389.8">3:5</text>
<g font-size="6.1">
<text x="484" y="409.6">СЧ50 ГОСТ 7293-85</text>
<text x="554" y="409.6">ООО &quot;ПТО&quot;</text>
</g>
<g font-size="5.9">
<text x="333.2" y="24.6">А</text>
<text x="272.2" y="49.4">Б-Б</text>
<text x="217.3" y="59.3">Б</text>
<text x="252.4" y="85">Б</text>
<text x="443.3" y="197.6">В</text>
<text x="442.9" y="228.1">В</text>
<text x="333.9" y="298.7">Г-Г</text>
<text x="333.2" y="325.9">А</text>
<text x="497.8" y="325.4">А-А</text>
<text x="86.1" y="336">В-В</text>
</g>
<g font-size="5.1">
<text x="261.6" y="16.6" transform="rotate(84 261.6 16.6)">12</text>
<text x="558.1" y="19.6">3,2</text>
<text x="74.4" y="39.8">11</text>
<text x="298.7" y="39.4" transform="rotate(-90 298.7 39.4)">10,7</text>
<text x="324.5" y="38.9">25,5 h9</text>
<text x="451.3" y="40.9">8</text>
<text x="236" y="43.7">61,5*</text>
<text x="337.9" y="46.6">0,05</text>
<text x="438.8" y="46.1">2 места</text>
<text x="92.7" y="49.8">5,8</text>
<text x="360.1" y="49.8">3,5</text>
<text x="448.1" y="50.9">2</text>
<text x="484.4" y="50.9">R63,5</text>
<text x="232.1" y="57.1" transform="rotate(-30 232.1 57.1)">60</text>
<text x="268.5" y="65" transform="rotate(-90 268.5 65)">2,5</text>
<text x="424.3" y="69.5">0,05</text>
<text x="434.7" y="69.5">A</text>
<text x="377.9" y="74.3" transform="rotate(-67 377.9 74.3)">13</text>
<text x="443.5" y="74.2">3</text>
<text x="430.7" y="79.4">2 места</text>
<text x="392.1" y="93.5">0,05</text>
<text x="402.4" y="93.5">A</text>
<text x="483.1" y="100.3" transform="rotate(-85 483.1 100.3)">5</text>
<text x="268" y="103.3" transform="rotate(-90 268 103.3)">102,7</text>
<text x="273.3" y="106.1" transform="rotate(-90 273.3 106.1)">2 места</text>
<text x="482.9" y="103.2" transform="rotate(-85 482.9 103.2)">2,</text>
<text x="376.1" y="113.9" transform="rotate(-90 376.1 113.9)">1,25</text>
<text x="273.1" y="115.1">8</text>
<text x="345" y="114.9" transform="rotate(-90 345 114.9)">1,25</text>
<text x="467.8" y="118.7" transform="rotate(-34 467.8 118.7)">2,</text>
<text x="470.2" y="117" transform="rotate(-34 470.2 117)">5</text>
<text x="264.9" y="124.6" transform="rotate(-90 264.9 124.6)">2,5</text>
<text x="506.3" y="124.6" transform="rotate(-90 506.3 124.6)">13</text>
<text x="55.2" y="131.3">21,5</text>
<text x="213.8" y="136">51</text>
<text x="275.5" y="137.6">4,8</text>
<text x="437.3" y="135.4" transform="rotate(-90 437.3 135.4)">0,05</text>
<text x="447.3" y="137.1" transform="rotate(-90 447.3 137.1)">9,6</text>
<text x="207.5" y="139.1" transform="rotate(-90 207.5 139.1)">48</text>
<text x="270.9" y="142.8">4 места</text>
<text x="90.8" y="149.8">11,4</text>
<text x="212.9" y="147.7">53</text>
<text x="339.8" y="148.1">20</text>
<text x="437.3" y="145.5" transform="rotate(-90 437.3 145.5)">127</text>
<text x="498.8" y="147.2">22</text>
<text x="329.5" y="153.4">4 места</text>
<text x="514.3" y="151">R16</text>
<text x="266.1" y="158.7" transform="rotate(-90 266.1 158.7)">2,5</text>
<text x="371.6" y="161.4">31,25</text>
<text x="473.4" y="159.1" transform="rotate(53 473.4 159.1)">2,</text>
<text x="475.2" y="161.5" transform="rotate(53 475.2 161.5)">5</text>
<text x="442.6" y="167.7">R53,8</text>
<text x="522.9" y="167.2">R100</text>
<text x="276.8" y="171.9">R63,5*</text>
<text x="146.5" y="183.1" transform="rotate(-90 146.5 183.1)">382,57 *</text>
<text x="441.7" y="183.8">R47,8</text>
<text x="478.2" y="183.1" transform="rotate(-75 478.2 183.1)">2,</text>
<text x="479" y="180.2" transform="rotate(-75 479 180.2)">5</text>
<text x="37.7" y="193.1" transform="rotate(-90 37.7 193.1)">48,5</text>
<text x="43" y="196.9" transform="rotate(-90 43 196.9)">2 места</text>
<text x="268" y="198.7" transform="rotate(-90 268 198.7)">58</text>
<text x="43.1" y="209.2">R50</text>
<text x="487" y="209.7" transform="rotate(-56 487 209.7)">R10</text>
<text x="95.2" y="214.3">R9</text>
<text x="95.2" y="219.5">2 места</text>
<text x="341.5" y="222.7">20</text>
<text x="514.4" y="222.7">15</text>
<text x="572.9" y="227.6" transform="rotate(-90 572.9 227.6)">220</text>
<text x="242.3" y="230.1">37,6</text>
<text x="437.3" y="230.1" transform="rotate(-90 437.3 230.1)">0,05</text>
<text x="468" y="231">50</text>
<text x="501.7" y="231">56</text>
<text x="530.4" y="232.3">п. 6</text>
<text x="44.7" y="236" transform="rotate(27 44.7 236)">10</text>
<text x="562.9" y="239.2" transform="rotate(-90 562.9 239.2)">180</text>
<text x="209.3" y="241.2">16</text>
<text x="407.5" y="245.5" transform="rotate(-90 407.5 245.5)">172</text>
<text x="437.3" y="242.4" transform="rotate(-90 437.3 242.4)">192,1</text>
<text x="533.1" y="244.1">R50</text>
<text x="395.8" y="255.6" transform="rotate(-90 395.8 255.6)">125</text>
<text x="447.3" y="255.1" transform="rotate(-90 447.3 255.1)">127</text>
<text x="233.4" y="264.2">52</text>
<text x="467.4" y="265.1" transform="rotate(-65 467.4 265.1)">15</text>
<text x="489.2" y="268.9" transform="rotate(27 489.2 268.9)">R40</text>
<text x="503.4" y="264.9">20</text>
<text x="268" y="275.5" transform="rotate(-90 268 275.5)">2</text>
<text x="552.9" y="271.5" transform="rotate(-90 552.9 271.5)">70</text>
<text x="246.5" y="280.5">2,5</text>
<text x="542.9" y="277.3" transform="rotate(-90 542.9 277.3)">50</text>
<text x="37.7" y="283.3" transform="rotate(-90 37.7 283.3)">30</text>
<text x="288" y="285.6" transform="rotate(-90 288 285.6)">7</text>
<text x="528.7" y="282.4" transform="rotate(-51 528.7 282.4)">15</text>
<text x="87.2" y="299.3">148</text>
<text x="97.3" y="299.3">1</text>
<text x="210.1" y="299.3">55</text>
<text x="249.2" y="299.8">2,5</text>
<text x="278" y="298.1" transform="rotate(-90 278 298.1)">6</text>
<text x="479.2" y="299.3">6</text>
<text x="303.9" y="303.7">A</text>
<text x="372.4" y="302.7">34*</text>
<text x="198.8" y="306.4" transform="rotate(-90 198.8 306.4)">2,5</text>
<text x="202.1" y="308.5">66 F8</text>
<text x="228.8" y="308.9" transform="rotate(-90 228.8 308.9)">2,5</text>
<text x="248.2" y="310.4" transform="rotate(-90 248.2 310.4)">2,5</text>
<text x="473.1" y="309.3">80</text>
<text x="481.7" y="309.3">0,05</text>
<text x="199.7" y="318.5">76,2 G10</text>
<text x="208.7" y="329.3">92</text>
<text x="216.1" y="339.3">127,9*</text>
<text x="56.9" y="369">1. HB 160...240;</text>
<text x="56.9" y="374.3">2. * - размеры для справок;</text>
<text x="56.9" y="379.5">3. H14, h14,</text>
<text x="79.9" y="379.5">IT14/2;</text>
<text x="56.9" y="384.8">4. Неуказанные фаски- 0,5.х45 , радиусы- R0,3;</text>
<text x="56.9" y="390">5. Острые кромки притупить;</text>
<text x="56.9" y="395.3">6. Маркирову выполнить на 1.5 мм, шрифт CG Century Schbk Bold Italic. Высота шрифта 20 мм;</text>
<text x="56.9" y="400.5">7. Держатель горловых колец 191-7825_gr3-01-01 - зеркальное отражение держателя горловых колец 191-7825_gr3-01.</text>
</g>
<g font-size="4.5">
<text x="543.1" y="379.1">Лит.</text>
<text x="557.9" y="379.1">Масса</text>
<text x="573" y="379.1">Масштаб</text>
<text x="404.5" y="384.1">Изм.</text>
<text x="405.4" y="389.1">Pазраб.</text>
<text x="412" y="384.1">Лист</text>
<text x="425.7" y="384.1">№ докум.</text>
<text x="447.7" y="384.1">Подп.</text>
<text x="460" y="384.1">Дата</text>
<text x="405.4" y="394.1">Пров.</text>
<text x="405.4" y="399.1">Т.контр.</text>
<text x="540" y="399.1">Лист</text>
<text x="553.4" y="399.1">1</text>
<text x="559.3" y="399.1">Листов</text>
<text x="579.4" y="399.1">1</text>
<text x="405.4" y="404.1">Нач.отд.</text>
<text x="405.4" y="409.1">Н.контр.</text>
<text x="405.4" y="414.1">Утв.</text>
</g>
<text font-size="4.4" x="267.2" y="209.9" transform="rotate(-90 267.2 209.9)">2,5</text>
<g font-size="3.8">
<text x="11.8" y="166.3" transform="rotate(-90 11.8 166.3)">Перв. примен.</text>
<text x="11.8" y="223.1" transform="rotate(-90 11.8 223.1)">Справ. N</text>
<text x="11.8" y="295.6" transform="rotate(-90 11.8 295.6)">Подп. и дата</text>
<text x="11.8" y="324.9" transform="rotate(-90 11.8 324.9)">Инв. N дубл.</text>
<text x="11.8" y="350" transform="rotate(-90 11.8 350)">Взам. инв. N</text>
<text x="11.8" y="380.6" transform="rotate(-90 11.8 380.6)">Подп. и дата</text>
<text x="11.8" y="409.9" transform="rotate(-90 11.8 409.9)">Инв. N подл.</text>
<text x="556.6" y="418.4">Формат:А2</text>
</g>
<text font-size="3.5" x="459.2" y="388.7">24.08.20</text>
<g font-size="3.1">
<text x="338.6" y="39.6">-0,052</text>
<text x="213.8" y="306.4">+0,076</text>
<text x="213.8" y="309.2">+0,030</text>
<text x="216.1" y="316.4">+0,109</text>
<text x="216.1" y="319.2">+0,009</text>
</g>
</svg>
